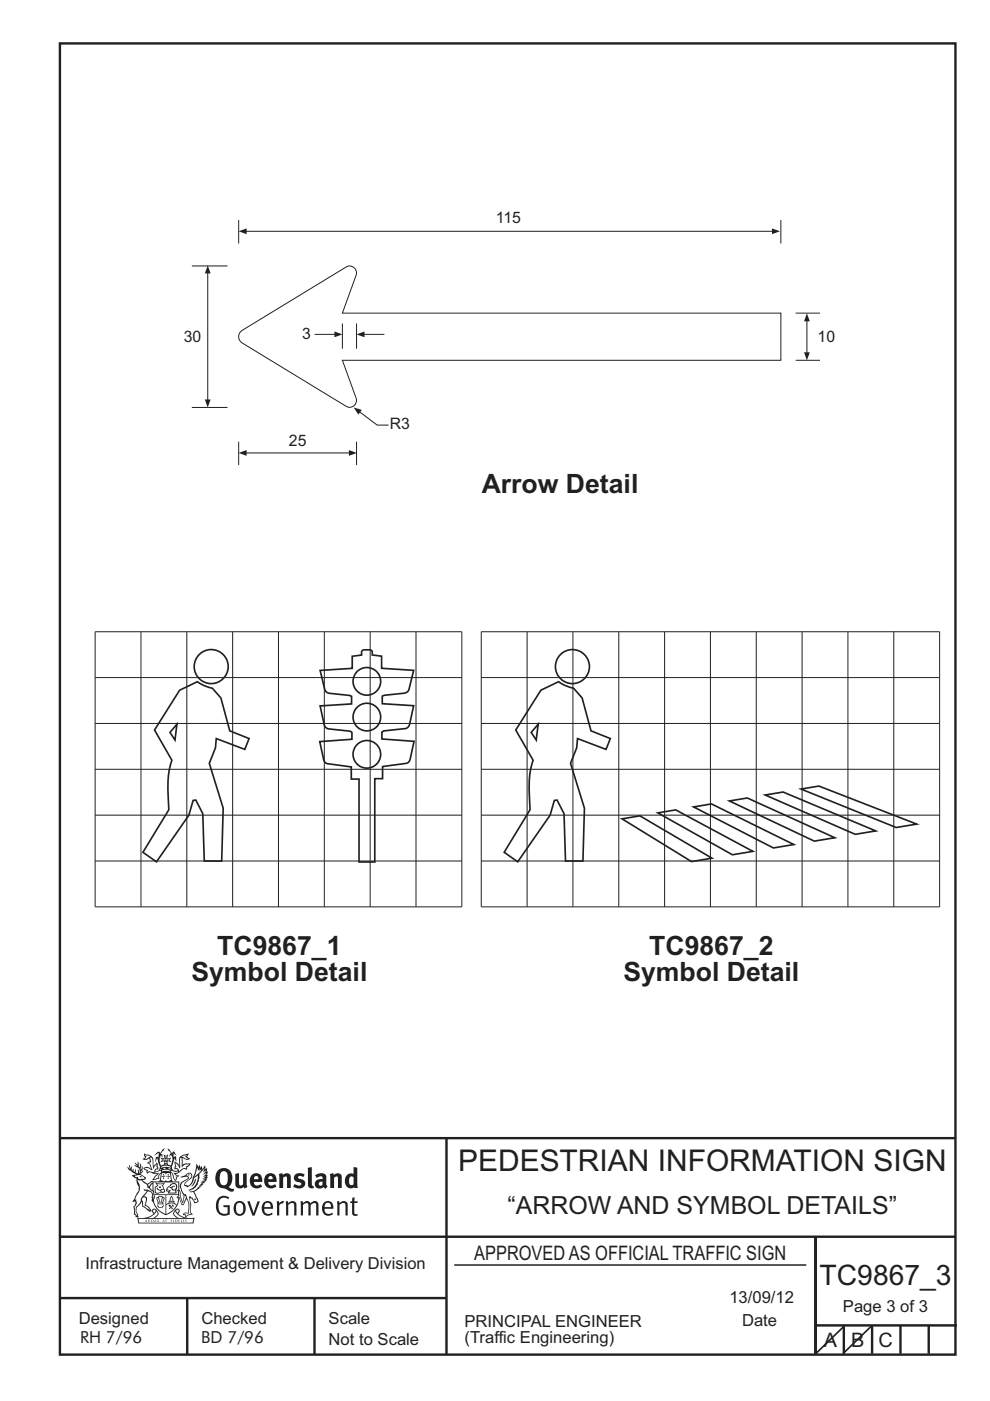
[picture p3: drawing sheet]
<svg xmlns="http://www.w3.org/2000/svg" width="210mm" height="297mm" viewBox="0 0 210 297" stroke-linecap="round" stroke-linejoin="round" font-family="sans-serif">
<g fill="none" stroke="#231f20" stroke-width=".21">
<path d="M20.2 133.9h77.8v58.4h-77.8zM29.9 133.9v58.4M39.6 133.9v58.4M49.3 133.9v58.4M59.1 133.9v58.4M68.8 133.9v58.4M78.5 133.9v58.4M88.2 133.9v58.4M102.1 133.9h97.2v58.4h-97.2zM111.8 133.9v58.4M121.5 133.9v58.4M131.2 133.9v58.4"/>
<path d="M141 133.9v58.4M150.7 133.9v58.4M160.4 133.9v58.4M170.1 133.9v58.4M179.9 133.9v58.4M189.6 133.9v58.4M20.2 153.4h77.8M20.2 143.7h77.8M102.1 153.4h97.2M102.1 143.7h97.2M20.2 172.8h77.8M20.2 163.1h77.8"/>
<path d="M102.1 172.8h97.2M102.1 163.1h97.2M20.2 182.6h77.8M102.1 182.6h97.2M96.4 268.2h74.6"/>
</g>
<g fill="none" stroke="#231f20" stroke-width=".35">
<path d="M37.5 153.6l-.4 3.3-1-1.6zM38.1 146.3l3.8-1.8 1.6 .9 1.6 .5 1.7 2.1 1.9 7 4.1 1.6-.9 2.3-6-2.3-.2 2-1.3 3.2 2.9 9.5-.3 11.3h-3.7l-.3-10.1-1.5-2.9-.5 .1-.9 3.1-6.9 9.9-2.9-2 5.5-9a26.4 26.4 0 0 1 .7-10.5l-3.7-6.4zM67.9 142.1l6.8-.4v-2.6l2-.2v-.7l.2-.3 1.6-.1 .4 .2 .1 .9 1.9 .2v2.6l6.8 .4-1 4.1a1.15 1.15 0 0 1-1 .8l-4.2 .4-.4 .2v1.6l6.6 .4-.8 4a1.15 1.15 0 0 1-.9 .9l-4.6 .5-.4 .2v1.5l6.8 .5-.8 3.8a1.03 1.03 0 0 1-.8 .8l-5.1 .7v2.6h-1.6v17.7h-3.3v-17.6h-1.7v-2.6l-5-.7a1.03 1.03 0 0 1-.9-.8l-.8-3.9 6.8-.5v-1.4l-.3-.3-4.7-.5a1.15 1.15 0 0 1-.8-.8l-.9-4 6.7-.5v-1.6l-.5-.2-4.1-.4a1.15 1.15 0 0 1-1.1-.8zM114.1 153.6l-.4 3.3-1-1.6zM114.7 146.3l3.8-1.8 1.6 .9 1.6 .5 1.8 2.1 1.9 7 4 1.6-.9 2.3-6-2.3-.2 2-1.3 3.2 3 9.5-.4 11.3h-3.7l-.3-10.1-1.5-2.9-.5 .1-.9 3.1-6.9 9.9-2.9-2 5.5-9a26.4 26.4 0 0 1 .7-10.5l-3.7-6.4zM131.9 173.6l3.8-.6 15.3 8.9-4.3 .8zM139.5 172.3l3.8-.6 16.4 8.8-4.4 .7zM147.1 171.1l3.8-.6 17.5 8.6-4.4 .7zM154.7 169.8l3.8-.6 18.6 8.4-4.4 .7zM162.3 168.6l3.8-.7 19.6 8.3-4.3 .7zM169.9 167.3l3.8-.6 20.7 8-4.3 .7z"/>
<circle cx="44.8" cy="141.3" r="3.6"/>
<circle cx="77.8" cy="159.9" r="2.93"/>
<circle cx="77.8" cy="144.5" r="2.93"/>
<circle cx="77.8" cy="152" r="2.93"/>
<circle cx="121.4" cy="141.3" r="3.6"/>
</g>
<g fill="none" stroke="#231f20" stroke-width=".51">
<path d="M12.7 9.2h190v278h-190zM12.7 241.3h189.9M94.7 241.4v45.8M12.7 262.2h190.1M12.7 275.2h82M39.7 275.2v12M66.7 275.2v12M173 262.2v24.8M173 281h30M179 281v6M185 281v6M191 281v6"/>
<path d="M197 281v6"/>
</g>
<g fill="#231f20">
<path d="M47 248.5a2.55 2.55 0 0 0 0 2.7l.3 .1a.81 .81 0 0 0 1-.9v-.6a1.04 1.04 0 0 0-1.1-1.5zM46.3 248.1a1.82 1.82 0 0 1 2.1-.2 1.82 1.82 0 0 1 .9 1.9 2.29 2.29 0 0 1-.8 1.9l.7 .3h.5l-.2 .6a2.87 2.87 0 0 1-2-.7 2.12 2.12 0 0 1-1.7-3.1z" fill-rule="evenodd"/>
<path d="M49.9 248.9l.8-.2v2a.46 .46 0 0 0 .2 .6 .46 .46 0 0 0 .7-.2v-2.2l.7-.2v2.4l.2 .5-.6 .4-.2-.3a1.02 1.02 0 0 1-1.2 .2 1.02 1.02 0 0 1-.6-1.1z" fill-rule="evenodd"/>
<path d="M54 249.5l-.1 .5h.9a.49 .49 0 0 0-.2-.6 .49 .49 0 0 0-.6 .1zM53.4 249.2a1.34 1.34 0 0 1 1.6-.3 1.34 1.34 0 0 1 .6 1.5v.2h-1.7a.77 .77 0 0 0 .5 .8 .77 .77 0 0 0 .9-.3l.3 .4a1.59 1.59 0 0 1-2.1 .2 1.59 1.59 0 0 1-.4-2z" fill-rule="evenodd"/>
<path d="M57 249.5l-.1 .5h.9a.49 .49 0 0 0-.2-.6 .49 .49 0 0 0-.6 .1zM56.4 249.2a1.34 1.34 0 0 1 1.6-.3 1.34 1.34 0 0 1 .7 1.5v.2h-1.8a.77 .77 0 0 0 .5 .8 .77 .77 0 0 0 .9-.3l.3 .4a1.59 1.59 0 0 1-2 .2 1.59 1.59 0 0 1-.5-2z" fill-rule="evenodd"/>
<path d="M59.1 248.9l.8-.2 .1 .4a.95 .95 0 0 1 1-.3 .95 .95 0 0 1 .7 .8v2.3h-.8v-2.3a.46 .46 0 0 0-.8 .1v2.2h-.9z" fill-rule="evenodd"/>
<path d="M62.5 249.1a1.75 1.75 0 0 1 2.1-.1l-.2 .5-.6-.2a.43 .43 0 0 0-.6 .3l.4 .3a1.04 1.04 0 0 1 1.2 1.2 1.04 1.04 0 0 1-1.4 .9l-1.2-.4 .3-.6 1 .4 .4-.4a.88 .88 0 0 0-1-.5l-.4-.2-.1-.4z" fill-rule="evenodd"/>
<path d="M65.3 247.6l.8-.2 .1 3.8 .2 .2 .2 .5a.88 .88 0 0 1-1-.1 .88 .88 0 0 1-.3-1z" fill-rule="evenodd"/>
<path d="M67.8 250.6a.43 .43 0 0 0-.1 .7 .43 .43 0 0 0 .7-.1v-.7zM66.8 249.2a1.7 1.7 0 0 1 2.4 .1v1.8l.3 .4-.4 .5-.5-.3a1.03 1.03 0 0 1-1.7-.2 1.03 1.03 0 0 1 .8-1.5h.7v-.4a.8 .8 0 0 0-1.2 .1z" fill-rule="evenodd"/>
<path d="M69.9 248.9l.8-.2 .1 .4a.95 .95 0 0 1 1-.3 .95 .95 0 0 1 .7 .8v2.3h-.8v-2.3a.46 .46 0 0 0-.8 .1v2.2h-.8z" fill-rule="evenodd"/>
<path d="M74.3 249.5a1.48 1.48 0 0 0 0 1.7l.4 .1 .3-.2v-1.5l-.3-.2zM75 247.4l.8 .2 .1 4.3h-.7l-.1-.2a1.26 1.26 0 0 1-1.4 0 1.26 1.26 0 0 1-.6-1.3 1.29 1.29 0 0 1 .5-1.3 1.29 1.29 0 0 1 1.4-.2z" fill-rule="evenodd"/>
<path d="M46.4 253.9a1.72 1.72 0 0 1 2.2 0l-.2 .3a1.24 1.24 0 0 0-1.4-.1 1.24 1.24 0 0 0-.7 1.3 1.49 1.49 0 0 0 1.3 2l.7-.2v-1.3h-.9l-.1-.4h1.4v2a1.93 1.93 0 0 1-2.2-.1 1.93 1.93 0 0 1-.7-2.2l.2-.7z" fill-rule="evenodd"/>
<path d="M50.3 255.2a1.65 1.65 0 0 0 .3 2.2 .99 .99 0 0 0 1-1.5 .78 .78 0 0 0-.4-.8 .78 .78 0 0 0-.9 .1zM50 254.9a1.33 1.33 0 0 1 1.6-.1 1.33 1.33 0 0 1 .5 1.5 1.31 1.31 0 0 1-1.3 1.5 1.31 1.31 0 0 1-1.3-1.6l.1-.5z" fill-rule="evenodd"/>
<path d="M52.5 254.7l.4-.1 .9 2.6 .8-2.5h.5l-1.1 3h-.5z" fill-rule="evenodd"/>
<path d="M56.2 255.2l-.2 .7h1.4a.7 .7 0 0 0-.3-.8 .7 .7 0 0 0-.9 .1zM55.9 255a1.22 1.22 0 0 1 1.5-.2 1.22 1.22 0 0 1 .5 1.5h-1.9a.93 .93 0 0 0 .5 1 .93 .93 0 0 0 1.2-.2l.1 .3a1.43 1.43 0 0 1-1.7 .1 1.43 1.43 0 0 1-.6-1.7z" fill-rule="evenodd"/>
<path d="M58.7 254.8l.4-.2 .1 .5 .4-.3 .6-.2-.2 .6a.66 .66 0 0 0-.8 .6v1.9h-.4z" fill-rule="evenodd"/>
<path d="M60.6 254.8l.4-.2 .1 .5a.94 .94 0 0 1 1-.4 .94 .94 0 0 1 .8 .7v2.3h-.5l-.1-2.5a.81 .81 0 0 0-1.2 .3v2.2h-.4z" fill-rule="evenodd"/>
<path d="M63.7 254.7l.5-.1 .1 .5 .4-.3a.78 .78 0 0 1 1.1 .3 .9 .9 0 0 1 1-.5 .9 .9 0 0 1 .7 .8v2.3h-.4l-.1-2.5a.67 .67 0 0 0-1.1 .3v2.2h-.5v-2.4l-.4-.2-.7 .4v2.2h-.5z" fill-rule="evenodd"/>
<path d="M69 255.2l-.2 .7h1.4a.7 .7 0 0 0-.3-.8 .7 .7 0 0 0-.9 .1zM68.7 255a1.22 1.22 0 0 1 1.5-.2 1.22 1.22 0 0 1 .5 1.5h-1.9a.93 .93 0 0 0 .5 1 .93 .93 0 0 0 1.2-.2l.1 .3a1.44 1.44 0 0 1-1.7 .1 1.44 1.44 0 0 1-.6-1.7z" fill-rule="evenodd"/>
<path d="M71.4 254.8l.5-.2 .1 .5a.94 .94 0 0 1 1-.4 .94 .94 0 0 1 .7 .7v2.3h-.4l-.1-2.5a.81 .81 0 0 0-1.2 .3v2.2h-.5z" fill-rule="evenodd"/>
<path d="M74.7 254l.5-.2v.9h.7l-.1 .4h-.7l.1 2.2 .1 .1h.5l.1 .3a.75 .75 0 0 1-1.2-.6v-2h-.4v-.4h.4z" fill-rule="evenodd"/>
<path d="M30.8 244.9l1.1 .3-.9 .5h-.4l.5-.5zM31.8 245.5l.2-.1a2.44 2.44 0 0 1 .4 2l.1 .4 .7-1-.1 .6 .3 .3a.57 .57 0 0 0-.6 .8l-1-.2-.5 .2 .1-.5-.7-.2 .6-.2 1 .5 .1-.1-.6-1.3-.2-.1 .5-.1zM30.7 244.5l-.2 .4 .3 .4-.6 .4a1.04 1.04 0 0 0 1.4-.1l.2 .7h-.4l-.2 .4a.94 .94 0 0 1 .9 1.1l-.2-.1a1.16 1.16 0 0 0-1.5-.1l.3 .4 .4 .2 .1 .5 .2 .2v-.2a.94 .94 0 0 1 1.1 .2h.9l-1.2 1.2a1.13 1.13 0 0 0 1.2-.2l.4-.1-.1-.4 .5-.7a.83 .83 0 0 0-.6 1.1l-.3-.1-.7 .3 1.1-1.4-.5 .2-.5-.1 1.3-.5-.2-.2-.8 .4v-.3l.2-.2 .3 .1 .1-.3-.2-.4v-.6l-.2-.3-.6 .9v-.7a1.42 1.42 0 0 0-1.7-1.8z" fill-rule="evenodd"/>
<path d="M38.5 245.3l.5-.3 .7-.1-.6 .3 .8 .5h-.3zM38.3 245.5h.2l.1 2a1.69 1.69 0 0 1 1.5-.7l-.7 .5 .1 .5a1.1 1.1 0 0 0-1.5 .6l-.1-.5-.2-.2h-.5l.2-.4-.2-.7a1.42 1.42 0 0 1 .8 1.1l.2-.1zM37.1 246.2l.1 1-.2 .3v.5l.6-.1 .1 .2a.96 .96 0 0 1-1.1-.1l-.1 .1a1.06 1.06 0 0 0 1.3 .2v.1a.72 .72 0 0 1-1 .2l.3 .5 .6 .3-.4 .1-.1 .7-.3-.4-.3-1.1-.4-.4 .4 .9a1.54 1.54 0 0 0 .6 1.2l.2-.3a.58 .58 0 0 1 .5-.7l.1-.2h-.3l-.4-.3 .9-.5a.93 .93 0 0 1 1.1-.5l.1 .2 .2-.1 .1-.5a.99 .99 0 0 0 .7-.9l-1.3 .1-.4 .3v-1.5l.9 .4 .8-.3h-.3l-.5-.4 .4-.7-.7 .2a1.46 1.46 0 0 0-1.3 2.1v.4l-.2-.4z" fill-rule="evenodd"/>
<path d="M35.6 248.9l.2 .1-.1 .4h.3l-.3 .1v.5l-.1-.6h-.3l.3-.1z" fill-rule="evenodd"/>
<path d="M34.6 248.9l.2 .1-.1 .3 .4 .1h-.4v.6l-.1-.5-.3-.1h.3z" fill-rule="evenodd"/>
<path d="M34.3 248.8a.57 .57 0 0 1 .9 .2 .57 .57 0 0 1 .9-.2l.2 1.4-.2 .1a.57 .57 0 0 1-.9-.1 .69 .69 0 0 1-1.1 0zM34.2 248.1l-.3 2.1-.2 .4h2.9l-.1-.4-.3-2.1h-.2v.3l-.8-.1-.9 .1 .1-.3z" fill-rule="evenodd"/>
<path d="M34.2 252.4a.3 .3 0 0 0 .6 0 .3 .3 0 0 0-.6 0zM33.3 251l.3 .3-.3 .3a.79 .79 0 0 0 0 1.3l.8-.2-.1-.3a.55 .55 0 0 1-.7-.6h.1l.1 .3 .4 .1 .8-.2-.4-.7 .4-.3-.7 .1zM33 250.7l1.1 .2 .9-.2-.4 .7 .4 1.1a.56 .56 0 0 1-.8 .3l-.2 .1a.73 .73 0 0 1-.9 .1 .73 .73 0 0 1-.3-.9v-.4l.5-.4z" fill-rule="evenodd"/>
<path d="M35.6 251.9l.7-.5a.58 .58 0 0 1 1-.1 .58 .58 0 0 1-.5 .9l-.2-.3a.43 .43 0 0 1 .6-.3v-.1a.57 .57 0 0 0-.8 .2l-.2-.1-.3 .2 .4 .1a.55 .55 0 0 0 .9 .5v.5h-1.3l.3-.4-.1-.2-.6 .1 .2-.2-.2-.1zM35.4 251.8l-.1 .2a.39 .39 0 0 0 .2 .7l.3-.1-.2 .5h1.9l-.1-.8a.86 .86 0 0 0-.1-1.4 .86 .86 0 0 0-1.3 .4z" fill-rule="evenodd"/>
<path d="M36 254.8h.8v.2h-.8zM36.4 253.8l.2 .8h-.4zM36.4 253.5l-.3 .5-.1 .6h-.2v.4l-.7 .4 .1 .2a1.48 1.48 0 0 1 2.2 .1l.2-.1-.6-.5v-.5h-.2l-.1-.6z" fill-rule="evenodd"/>
<path d="M35.8 255.4l.3 .1 .2 .3 .3-.2-.2-.2a.38 .38 0 0 1 .4 .5l-.1-.2-.3 .3 .3 .2-.3 .2-.1-.3-.4 .3-.1-.2 .4-.3-.2-.1-.1 .1z" fill-rule="evenodd"/>
<path d="M34.5 254h.2v.2l-.3 .6h-.1zM33.6 255.3h.9v.2a.55 .55 0 0 1-.8 .4v-.2h-.2zM33.4 254h.2l.2 .8h-.2zM33.6 255h.8l.1 .1-.8 .1zM33.8 253.7h.5l-.2 1.1h-.2zM33.3 253.8l-.1 .3 .3 1.2a.48 .48 0 0 0-.1 .5 .48 .48 0 0 0 .4 .3l.6-.1a.49 .49 0 0 0 .2-.7l.3-1.2-.1-.3a1.42 1.42 0 0 0-1.5 0z" fill-rule="evenodd"/>
<path d="M33.6 251.6h.5l.1 .3h-.4z" fill-rule="evenodd"/>
<path d="M41.3 250.1l.3-.2-.2 .9-.6 .7h-.2l.5-.7z" fill-rule="evenodd"/>
<path d="M39.7 249l.3-.2 .5 .2a.88 .88 0 0 1-.6 1.1 1.22 1.22 0 0 0-.8 1.3l.5 .2a.72 .72 0 0 0 .9-.4l.5-.8 .2-.6 .8-.6v.3a2.85 2.85 0 0 1-2 2.8l.1 .1a2.13 2.13 0 0 0 1.9-1.5l-.1-.2a2.01 2.01 0 0 0 .3-1.8l1.2-1.3-.4 1 .7-.5-.7 1 .8-.4-.8 .8 .7-.1-.9 .5 .8-.1-.8 .4h.7l-.8 .3 .3 .2h-.4l.2 .4-.4-.1 .2 .3h-.4l.1 .3h-.1a2.16 2.16 0 0 1-2 1l.1 .2h.4a.76 .76 0 0 1 .7 .7l.5 1.2-.6 .2a1.45 1.45 0 0 0-1.2-1.3l.3 1.8-.1 1.9 .4 .2a1.07 1.07 0 0 0-1.2 .4v-.3l-.5-.2a.87 .87 0 0 1 1-.1l.1-.7a4.4 4.4 0 0 0-.6-3.1l-.1-.3h-.2a2.16 2.16 0 0 1-.7-2.2l.3-.3 1.2-.8a.55 .55 0 0 0-.4-.7zM37.8 252.4a.76 .76 0 0 1 .3 1.1l.6 1.6 .4-1.7 .2 .1a.61 .61 0 0 1-.1 .9l-.3 .9h-.2l-.7-1.6-.3 .1a1.18 1.18 0 0 0 .1-1.4zM41.8 247.5l.2 .8 .3-.6v.6l.3-.5a1.9 1.9 0 0 1-1.1 1.4l-.3 .3zM38.2 249.6l1.4-.1 .2 .1v.3l-.5 .3a1.26 1.26 0 0 0-1 1.9l.2 .7a1.84 1.84 0 0 1 .2 2l-.4-1.3a.96 .96 0 0 0-.4-1.3l-.4 .3a.78 .78 0 0 1-.1 1.3l.2 .2h.4l.4 1.1a.38 .38 0 0 0 .2 .4 .38 .38 0 0 0 .4-.1l.6-1.2a2.94 2.94 0 0 1 .3 2.5v.5l-.8-.1-.3 .4v.2l.4-.1 .1 .4 .2 .1a1.02 1.02 0 0 1 1.3-.5l-.1-.4-.3-.1 .2-1.7-.3-1.4 .1 .1a1.14 1.14 0 0 1 .7 .9 .63 .63 0 0 0 .9-.2 .63 .63 0 0 0-.2-.8l-.6-1.3 .9-.6 .2-.3 .2-.1v-.2h.3l-.1-.3h.4l-.1-.3 .5-.1-.2-.2 .5-.4 .1-.2-.3 .1 .5-.6-.3 .1 .3-.6-.4 .1 .4-.5v-.3l-.3 .2 .1-.6v-.3l-.4 .3-.1-.8-.5 .8-.2-.7-.2 .5-.3-.8-.1 .6-.5-.8-.1 1.4-.7 1.9a1.81 1.81 0 0 1-.9 1.4l-.6-.2a1.75 1.75 0 0 1 1.1-1.2 .75 .75 0 0 0 .1-1.3 .75 .75 0 0 0-1.2 .5z" fill-rule="evenodd"/>
<path d="M41.2 254.2l.3-.1 .1 .3h-.4z" fill-rule="evenodd"/>
<path d="M29.4 258.4h11.6l-.2 .8h-11.3zM31.3 258.2l.5-.1a2.48 2.48 0 0 0 1.4-1.3l.2 .6-.5 .5-.4 .3zM32.5 256.6l.3-.2 .2 .2-.3 .6zM37.2 256.8a2.65 2.65 0 0 0 1.8 1.4h-1.1l-.5-.3-.5-.5zM37.4 256.6l.2-.2 .3 .2-.3 .6zM29.2 258.2l.1 1.2h11.7l.3-1.1-.2-.1a4.1 4.1 0 0 1-3.3-.9l.3-.4-.1-.5a1.06 1.06 0 0 0-1.3 .9l.2 .4 .6 .5h-4.7l.3-.1a.84 .84 0 0 0 .6-.7 .84 .84 0 0 0-.5-.9l-.3-.2-.5 .1-.1 .5 .3 .4a4.2 4.2 0 0 1-3.4 .9z" fill-rule="evenodd"/>
<path d="M31 258.7l.1 .2h-.2zM31 258.6l-.3 .5 .4-.1 .2 .1z" fill-rule="evenodd"/>
<path d="M31.3 258.6h.2v.4a.25 .25 0 0 0 .3-.1 .25 .25 0 0 0-.1-.3h.1a.29 .29 0 0 1 0 .4 .29 .29 0 0 1-.4 0 .29 .29 0 0 1 0-.4z" fill-rule="evenodd"/>
<path d="M32.2 258.6a.22 .22 0 0 1 .3 .2 .22 .22 0 0 1-.3 .2zM32 258.6v.5a.33 .33 0 0 0 .5-.1 .33 .33 0 0 0 0-.4 .33 .33 0 0 0-.5 0z" fill-rule="evenodd"/>
<path d="M32.9 258.7l.1 .2h-.2zM32.9 258.6l-.2 .5 .3-.1 .2 .1z" fill-rule="evenodd"/>
<path d="M33.3 258.6h.2v.2l.3-.2-.2 .2 .2 .3-.3-.2-.1 .2h-.1l.2-.3z" fill-rule="evenodd"/>
<path d="M34.7 258.7l.1 .2h-.2zM34.7 258.6l-.3 .5 .4-.1 .2 .1z" fill-rule="evenodd"/>
<path d="M35 258.6h.4h-.1v.5h-.2l.1-.5z" fill-rule="evenodd"/>
<path d="M36.2 258.6h.3h-.2v.2h.2h-.2l.1 .3h-.2z" fill-rule="evenodd"/>
<path d="M36.7 258.6h.2v.5h-.2z" fill-rule="evenodd"/>
<path d="M37.3 258.6a.22 .22 0 0 1 .3 .2 .22 .22 0 0 1-.3 .2zM37.1 258.6v.5a.33 .33 0 0 0 .5-.1 .33 .33 0 0 0 0-.4 .33 .33 0 0 0-.5 0z" fill-rule="evenodd"/>
<path d="M37.8 258.6h.3h-.1v.2h.1h-.1v.2l.1 .1h-.3z" fill-rule="evenodd"/>
<path d="M38.3 258.6h.3l-.1 .4 .2 .1h-.4z" fill-rule="evenodd"/>
<path d="M38.9 258.6h.2v.5h-.2z" fill-rule="evenodd"/>
<path d="M39.3 258.6h.2l-.2 .1 .2 .2-.1 .2h-.1v-.2l.2 .1z" fill-rule="evenodd"/>
<path d="M34.2 247.4a1.51 1.51 0 0 1 2 .2 2.67 2.67 0 0 0-2.1 0zM35.7 247.6l.4 .2 .1 .2-.4-.1zM34.6 247.7l.4-.1 .2 .2h-.4zM34 247.9l.3 .1-.3 .1zM34.9 246.9l.3-.2 .2 .2zM34.9 245.7h.2v.4h-.2zM35 245.1l.2 .2 .2-.2-.1 .4h-.2zM35.1 246.3h.2l.1 .4-.2-.2-.2 .2zM35.3 245.7h.2v.4h-.2zM34.4 245.7l.3 .1v.2l-.3 .1 .2-.2zM35.7 245.8l.3-.1-.2 .2 .2 .2-.4-.1zM32.7 244.9l1-.5-.1 1-.2-.1-.4 .1-.2 1.1 .5-1 .2 .9a1.84 1.84 0 0 1 .3 1.7l.4 .1a2.48 2.48 0 0 1 2.2 .1l.2-.3-.2-.7 .7-1.7 .4 .6-.2-1-.2-.1-.2 .3v-.9l.6 .4-.6-.7h-.3l-.1 .4-.5-.8-.5-.3 .2 .4 .5 .6-.4 .7 .4-.3a2.06 2.06 0 0 1 0 2.2l-.6-.2-.1-.6 .1-.1 .8 .2-.4-.5 .4-.5-.7 .2-.2-.2 .2-.7-.5 .4-.5-.4 .2 .7-.2 .2-.7-.2 .4 .5-.4 .5 .7-.2 .2 .1-.2 .6-.5 .2a2.02 2.02 0 0 1 0-2.2l.3 .5-.1-.6-.3-.1 .8-1.2-.5 .3-.4 .7-.2-.3a.8 .8 0 0 0-.8 .5z" fill-rule="evenodd"/>
<path d="M29.2 250.1l.3 .2a.61 .61 0 0 1 .8 .3l.3 .2a.8 .8 0 0 1 .6 1l.4 .1 .5 .6a1 1 0 0 1 .5 1l-.1 .7v-.5h-.1a.96 .96 0 0 0-.8-1.3l-.3-.2h-.6l-.1-.1-.2 .1 .2 .3h.5l-1.1 1.4-.2 .9-.4 .6a1.33 1.33 0 0 0-.5 1.8l.2 .5a1.26 1.26 0 0 1-.5-1.4l-.1-.4a1.56 1.56 0 0 0 .4-1.7l-.3 .2 .2-.5a3.2 3.2 0 0 0 .7-3zM30.4 253.9h.4a2.06 2.06 0 0 1-.1 1.6l.7 .5 .4 .5-.6-.2-.8-.6-.1-.9a.51 .51 0 0 1 .1-.9zM28.6 249.3a1.52 1.52 0 0 1 2.1 .6l-1.1 .1-.2-.1-.2-.4-.4 .1zM27.5 247v.8l-.3-.4-.2 .1a3.1 3.1 0 0 0 2 1.5l-1 .1 .5 .6 .5 .1v1.1a1.84 1.84 0 0 1-.2 2.5l-.4 .9-.4 .4 .3 .1 .4-.1 .1 .4-.2 .5-.3 .2 .1 1.8 .2-.1 .2 .6h.2l.4-.1-.1-.5a1.3 1.3 0 0 1-.1-1.6l.8-1.1 .2 1.1 .6 .2 .4 .6 .2-.2 .2 .4 .5-.1a1.85 1.85 0 0 0-1.2-1.3l.1-.3a1.39 1.39 0 0 0 0-1.5h-.5l.5-.6a.66 .66 0 0 1 .9-.4 .66 .66 0 0 1 .3 .9l-.1 .4h.2v.1l-.2 .3 .2 .5 .2-.3a2.24 2.24 0 0 0 .1-2.2 .73 .73 0 0 1-.7-.6 .73 .73 0 0 1 .5-.8l.1-.2a.94 .94 0 0 0-.9 .8 .48 .48 0 0 1-.1-.5 .48 .48 0 0 1 .5-.3l.5-.3a.51 .51 0 0 0-.8 .2l-.5 .3-1-.8 .6-.1 .1-.5-1.1-.7 .5-.4v-.4l-.5 .5 .1-.2a.69 .69 0 0 0 .2-1.1v.5l-.3 .2 .1-1.1-.3-.2 .1 .6-.1 .2-.4-1.2v.6l-.7-.3 .6 .6-.6-.2 .2 .3a1 1 0 0 1 .8 1.5l-.2-.8v.8l-.5-.2-.1-.7-.2 .6-.2-.1v-.6l-.2 .4-.2-.2 .1-.7-.2 .5z" fill-rule="evenodd"/>
<path d="M29.5 249.5l.3-.2 .3 .3z" fill-rule="evenodd"/>
<path d="M32.4 250.5h5.6v2l-.2-.1v-1.7h-5.2v2.5h5.2v-.8l.1 .2-.1 1.1v-.3h-2.5v4a4.1 4.1 0 0 0 2.6-3.6l.1-.1a4 4 0 0 1-2.8 3.9 4.2 4.2 0 0 1-2.8-4.7l.1 1.3 .1-.1a3.8 3.8 0 0 0 2.5 3.3v-4h-2.5l-.2-.9z" fill-rule="evenodd"/>
<circle cx="40" cy="249.1" r=".17"/>
</g>
<path d="M179 281.2l-6.2 6M185 281l-6.2 6" fill="none" stroke="#231f20" stroke-width=".35"/>
<path d="M50.6 46.7v4.9M52.2 49h111.7M165.6 46.7v4.9" fill="none" stroke="#231f20" stroke-width=".21"/>
<g fill="#231f20">
<path d="M163.7 48.4l1.7 .6-1.7 .6z"/>
<path d="M50.6 49l1.7-.6v1.2z"/>
</g>
<path d="M168.8 66.4h5.1M168.8 76.4h5.1M171.1 68v6.8" fill="none" stroke="#231f20" stroke-width=".21"/>
<g fill="#231f20">
<path d="M171.1 66.4l.7 1.7h-1.3z"/>
<path d="M170.5 74.7h1.3l-.7 1.7z"/>
</g>
<path d="M51.1 70.2l22-13.4a1.49 1.49 0 0 1 1.9-.1 1.49 1.49 0 0 1 .4 1.9l-2.8 7.8h93v10h-93l2.8 7.8a1.49 1.49 0 0 1-.4 1.9 1.49 1.49 0 0 1-1.9-.1l-21.7-13.2a1.56 1.56 0 0 1-.3-2.6zM66.7 70.9h4.4M72.6 68.6v5.3M75.6 68.6v5.3" fill="none" stroke="#231f20" stroke-width=".21"/>
<path d="M70.9 70.3l1.7 .6-1.7 .6z" fill="#231f20"/>
<path d="M77.2 70.9h4.3" fill="none" stroke="#231f20" stroke-width=".21"/>
<path d="M75.6 70.9l1.7-.6v1.2z" fill="#231f20"/>
<path d="M76.3 87.3l3.7 2.8h2.4" fill="none" stroke="#231f20" stroke-width=".21"/>
<path d="M75 86.4l1.7 .5-.7 1z" fill="#231f20"/>
<path d="M40.7 56.4h7.6M44.1 57.8v27M40.7 86.4h7.6M50.6 93.7v4.9M75.6 93.7v4.9" fill="none" stroke="#231f20" stroke-width=".21"/>
<g fill="#231f20">
<path d="M44.1 56.3l.6 1.7h-1.3z"/>
<path d="M43.4 84.7h1.3l-.6 1.7z"/>
</g>
<path d="M52.2 96h21.9" fill="none" stroke="#231f20" stroke-width=".21"/>
<g fill="#231f20">
<path d="M74 95.4l1.7 .6-1.7 .6z"/>
<path d="M50.6 96l1.7-.6v1.2z"/>
</g>
<text font-size="6.3" fill="#231f20" x="97.2" y="248.2">PEDESTRIAN INFORMATION SIGN</text>
<text font-size="6" fill="#231f20" x="173.8" y="272.5">TC9867_3</text>
<g font-size="5.6" fill="#231f20">
<text x="102.2" y="104.4">Arrow Detail</text>
<text x="46.1" y="202.5">TC9867_1</text>
<text x="137.7" y="202.5">TC9867_2</text>
<text x="40.6" y="208">Symbol Detail</text>
<text x="132.2" y="208">Symbol Detail</text>
</g>
<text font-size="5.3" fill="#231f20" x="107.6" y="257.5">“ARROW AND SYMBOL DETAILS”</text>
<g font-size="4.2" fill="#231f20">
<text x="100.6" y="267.2">APPROVED AS OFFICIAL TRAFFIC SIGN</text>
<text x="174.7" y="285.6">A</text>
<text x="180.5" y="285.6">B</text>
<text x="186.4" y="285.6">C</text>
</g>
<g font-size="3.5" fill="#231f20">
<text x="18.1" y="269.1">Infrastructure Management &amp; Delivery Division</text>
<text x="16.7" y="280.7">Designed</text>
<text x="42.7" y="280.7">Checked</text>
<text x="69.7" y="280.7">Scale</text>
<text x="98.5" y="281.4">PRINCIPAL ENGINEER</text>
<text x="154.7" y="276.2">13/09/12</text>
<text x="157.4" y="281.2">Date</text>
<text x="178.8" y="278.1">Page 3 of 3</text>
<text x="17" y="284.8">RH 7/96</text>
<text x="42.7" y="284.8">BD 7/96</text>
<text x="69.7" y="285.2">Not to Scale</text>
<text x="98.5" y="284.8">(Traffic Engineering)</text>
</g>
<g font-size="3.4" fill="#231f20">
<text x="105.2" y="47.3">115</text>
<text x="64.1" y="71.9">3</text>
<text x="39" y="72.5">30</text>
<text x="173.4" y="72.6">10</text>
<text x="61.3" y="94.5">25</text>
<text x="82.7" y="91">R3</text>
</g>
</svg>
